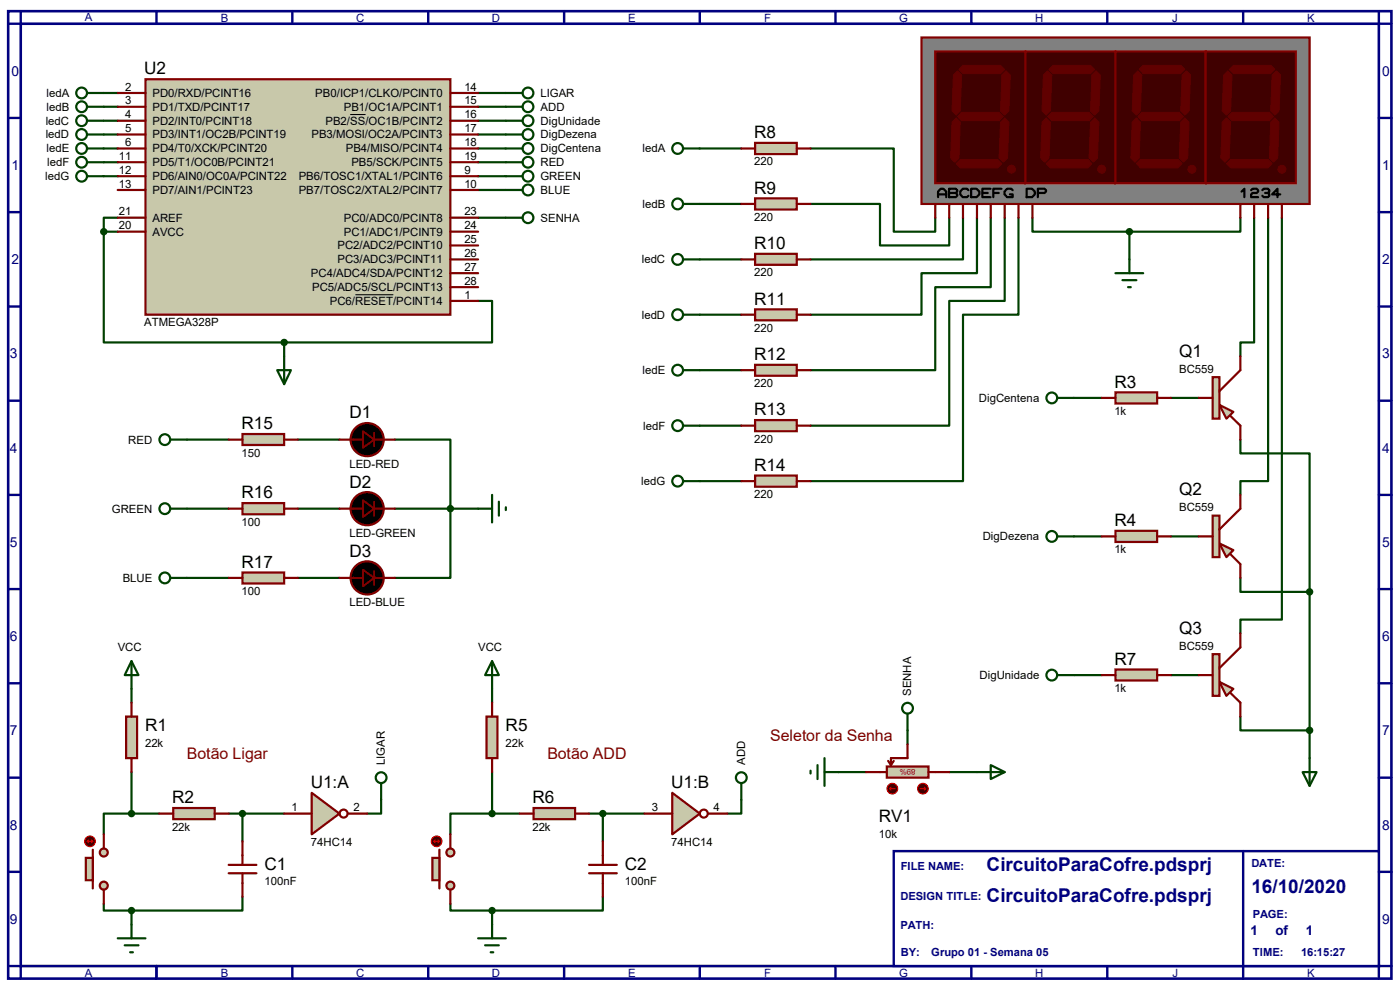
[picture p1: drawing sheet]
<svg xmlns="http://www.w3.org/2000/svg" width="297mm" height="210mm" viewBox="0 0 297 210" stroke-linecap="round" stroke-linejoin="round" font-family="sans-serif">
<path d="M1.7 2.4h293.5v205.2h-293.5zM4.4 5h288.1v199.9h-288.1z" fill="none" stroke="#000080" stroke-width=".55"/>
<path d="M4.4 2.4v2.6h-2.7M33.2 2.4v2.6" fill="none" stroke="#000080" stroke-width=".51"/>
<path d="M189.6 180.6h102.9v24.3h-102.9z" fill="#fff" stroke="#000080" stroke-width=".51"/>
<g fill="none" stroke="#000080" stroke-width=".51">
<path d="M62 2.4v2.6M90.8 2.4v2.6M119.7 2.4v2.6M148.5 2.4v2.6M177.2 2.4v2.6M206.1 2.4v2.6M234.9 2.4v2.6M263.7 2.4v2.6M292.5 2.4v2.6h2.7M1.7 25h2.7M292.5 25h2.7M1.7 45h2.7"/>
<path d="M292.5 45h2.7M1.7 65h2.7M292.5 65h2.7M1.7 85h2.7M292.5 85h2.7M1.7 105h2.7M292.5 105h2.7M1.7 125h2.7M292.5 125h2.7M1.7 144.9h2.7M292.5 144.9h2.7M1.7 165h2.7"/>
<path d="M292.5 165h2.7M1.7 185h2.7M263.7 180.6v27M292.5 185h2.7M1.7 204.9h2.7v2.7M33.2 204.9v2.7M62 204.9v2.7M90.8 204.9v2.7M119.7 204.9v2.7M148.5 204.9v2.7M177.2 204.9v2.7M206.1 204.9v2.7"/>
<path d="M234.9 204.9v2.7M295.2 204.9h-2.7v2.7"/>
</g>
<g fill="none" stroke="#004000" stroke-width=".47">
<path d="M22 19.7h3M101.4 19.7h5.9M22 31.5h3M22 22.6h3M22 25.6h3M22 28.5h3M22 34.4h3M22 37.4h3M101.4 31.5h5.9M101.4 22.6h5.9M101.4 25.6h5.9M101.4 28.5h5.9"/>
<path d="M101.4 34.4h5.9M101.4 37.4h5.9M148.5 31.5h8.8M172 31.5h17.6v17.6h8.8v-2.9M22 49.1v23.5h38.3M22 49.1h3M25 46.2h-3v2.9M101.4 46.2h5.9M101.4 40.3h5.9M148.5 43.3h8.8M148.5 55h8.8M172 43.3h14.7v8.8h14.7v-5.9"/>
<path d="M204.3 46.2v8.8h-32.3M207.3 46.2v11.8h-11.8v8.8h-23.5M210.2 46.2v14.7h-11.8v17.6h-26.4M213.1 46.2v17.6h-11.7v26.5h-29.4M216.1 46.2v20.6h-11.8v35.3h-32.3M219 46.2v2.9h20.6M239.6 49.1v5.9M263.1 46.2v2.9h-23.5M266.1 46.2v26.4h-3v3M269 46.2v55.9h-5.9v2.9M271.9 46.2v85.2h-8.8v3M60.3 72.6v3"/>
<path d="M101.4 63.8h3v8.8h-44.1M148.5 66.8h8.8M148.5 78.5h8.8M39.7 93.3h8.8M63.2 93.3h8.8M83.8 93.3h11.7v29.3h-11.7M148.5 90.3h8.8M227.8 84.4h5.9M248.4 84.4h5.9M263.1 93.3v2.9h14.7v29.4M39.7 107.9h8.8M63.2 107.9h8.8"/>
<path d="M83.8 107.9h17.6M148.5 102.1h8.8M227.8 113.8h5.9M248.4 113.8h5.9M39.7 122.6h8.8M63.2 122.6h8.8M263.1 122.6v3h14.7M277.8 125.6v35.2M27.9 146.1v3M104.4 146.1v3M192.5 154.9v3M227.8 143.2h5.9"/>
<path d="M248.4 143.2h5.9M263.1 152v2.9h14.7M27.9 172.6h-5.9v4.4M27.9 163.8v8.8M27.9 172.6h5.9M48.5 172.6h11.8M51.4 172.6v5.9M80.9 169.7v2.9h-3M104.4 172.6h-8.9v4.4M104.4 172.6h5.8M104.4 163.8v8.8M125 172.6h11.7"/>
<path d="M127.9 172.6v5.9M157.3 169.7v2.9h-3M177.8 163.8h5.9M201.4 163.8h5.9M22 191.7v1.5h5.9M27.9 193.2v2.9M51.4 190.2v3h-23.5M95.5 191.7v1.5h8.9M104.4 193.2v2.9M127.9 190.2v3h-23.5"/>
</g>
<g fill="#c8c8aa" stroke="#800000" stroke-width=".47">
<circle cx="22" cy="180.8" r=".85"/>
<circle cx="22" cy="187.9" r=".85"/>
</g>
<path d="M19.7 180.3v8.2" fill="none" stroke="#800000" stroke-width=".47"/>
<path d="M18.2 182h1.5v4.7h-1.5z" fill="#c8c8aa" stroke="#800000" stroke-width=".47"/>
<path d="M22 177v3M22 188.8v2.9" fill="none" stroke="#800000" stroke-width=".47"/>
<circle cx="19.1" cy="178.5" r="1.14" fill="#400000" stroke="#f00" stroke-width=".21"/>
<path d="M18.5 178.5h1.2M18.5 178.5l.3 .3M18.8 178.2l-.3 .3M19.4 178.2l.3 .3M19.7 178.5l-.3 .3" fill="none" stroke="#f00" stroke-width=".21"/>
<path d="M26.8 152h2.3v8.8h-2.3z" fill="#c8c8aa" stroke="#800000" stroke-width=".47"/>
<path d="M27.9 149.1v2.9M27.9 160.8v3" fill="none" stroke="#800000" stroke-width=".47"/>
<path d="M36.7 171.4h8.9v2.4h-8.9z" fill="#c8c8aa" stroke="#800000" stroke-width=".47"/>
<path d="M33.8 172.6h2.9M45.6 172.6h2.9M51.4 178.5v5M48.5 185.3h5.9M48.5 183.5h5.9M51.4 185.3v4.9" fill="none" stroke="#800000" stroke-width=".47"/>
<path d="M66.1 168.2l5.9 4.4-5.9 4.4z" fill="#c8c8aa" stroke="#800000" stroke-width=".47"/>
<g fill="none" stroke="#800000" stroke-width=".47">
<path d="M60.3 172.6h5.8M73.8 172.6h4.1"/>
<circle cx="72.9" cy="172.6" r=".85"/>
</g>
<g fill="none" stroke="#004000" stroke-width=".47">
<path d="M27.9 140.3l1.5 2.9h-2.9zM27.9 140.3v5.8M80.9 166.1v3.6M25 199.1h5.9M27.9 196.1v3M26.5 200.5h2.9M27.6 202h.6"/>
<circle cx="80.9" cy="165" r="1.14"/>
</g>
<g fill="#004000" stroke="#004000" stroke-width=".47">
<circle cx="51.4" cy="172.6" r=".55"/>
<circle cx="27.9" cy="193.2" r=".55"/>
<circle cx="27.9" cy="172.6" r=".55"/>
</g>
<g fill="#c8c8aa" stroke="#800000" stroke-width=".47">
<circle cx="95.5" cy="180.8" r=".85"/>
<circle cx="95.5" cy="187.9" r=".85"/>
</g>
<path d="M93.2 180.3v8.2" fill="none" stroke="#800000" stroke-width=".47"/>
<path d="M91.7 182h1.5v4.7h-1.5z" fill="#c8c8aa" stroke="#800000" stroke-width=".47"/>
<path d="M95.5 177v3M95.5 188.8v2.9" fill="none" stroke="#800000" stroke-width=".47"/>
<circle cx="92.6" cy="178.5" r="1.14" fill="#400000" stroke="#f00" stroke-width=".21"/>
<path d="M92 178.5h1.2M92 178.5l.3 .3M92.3 178.2l-.3 .3M92.9 178.2l.3 .3M93.2 178.5l-.3 .3" fill="none" stroke="#f00" stroke-width=".21"/>
<path d="M103.2 152h2.3v8.8h-2.3z" fill="#c8c8aa" stroke="#800000" stroke-width=".47"/>
<path d="M104.4 149.1v2.9M104.4 160.8v3" fill="none" stroke="#800000" stroke-width=".47"/>
<path d="M113.2 171.4h8.8v2.4h-8.8z" fill="#c8c8aa" stroke="#800000" stroke-width=".47"/>
<path d="M110.2 172.6h3M122 172.6h3M127.9 178.5v5M125 185.3h5.9M125 183.5h5.9M127.9 185.3v4.9" fill="none" stroke="#800000" stroke-width=".47"/>
<path d="M142.6 168.2l5.9 4.4-5.9 4.4z" fill="#c8c8aa" stroke="#800000" stroke-width=".47"/>
<g fill="none" stroke="#800000" stroke-width=".47">
<path d="M136.7 172.6h5.9M150.2 172.6h4.1"/>
<circle cx="149.3" cy="172.6" r=".85"/>
</g>
<g fill="none" stroke="#004000" stroke-width=".47">
<path d="M104.4 140.3l1.4 2.9h-2.9zM104.4 140.3v5.8M192.5 151.4v3.5M157.3 166.1v3.6M172 163.5v.6M173.4 162.3v3M174.9 163.8h2.9M174.9 160.8v5.9M207.3 163.8h5.8M210.2 162.3l2.9 1.5-2.9 1.5zM101.4 199.1h5.9M104.4 196.1v3"/>
<path d="M102.9 200.5h2.9M104.1 202h.5"/>
<circle cx="192.5" cy="150.2" r="1.14"/>
<circle cx="157.3" cy="165" r="1.14"/>
</g>
<g fill="#004000" stroke="#004000" stroke-width=".47">
<circle cx="127.9" cy="172.6" r=".55"/>
<circle cx="104.4" cy="193.2" r=".55"/>
<circle cx="104.4" cy="172.6" r=".55"/>
</g>
<path d="M188.1 162.6h8.9v2.4h-8.9z" fill="#c8c8aa" stroke="#800000" stroke-width=".47"/>
<path d="M192.5 157.9v2.9h-3.5v1.5M183.7 163.8h4.4M188.4 161.4l.6 .9M189.6 161.4l-.6 .9M197 163.8h4.4" fill="none" stroke="#800000" stroke-width=".47"/>
<circle cx="189.3" cy="167.3" r="1.14" fill="#400000" stroke="#f00" stroke-width=".21"/>
<path d="M188.7 167.3l.3 .3M188.7 167.3h1.2M189 167l-.3 .3" fill="none" stroke="#f00" stroke-width=".21"/>
<circle cx="195.8" cy="167.3" r="1.14" fill="#400000" stroke="#f00" stroke-width=".21"/>
<path d="M195.2 167.3h1.2M196.1 167l.3 .3M196.4 167.3l-.3 .3" fill="none" stroke="#f00" stroke-width=".21"/>
<path d="M195.5 8h82.3v35.3h-82.3z" fill="#808080" stroke="#800000" stroke-width=".47"/>
<path d="M198.4 10.9h19.2v28h-19.2z" fill="#400000" stroke="#800000" stroke-width=".47"/>
<g fill="#600000" stroke="#600000" stroke-width=".21">
<path d="M204.3 13.8h8l.8 .9-.8 .9h-8l-.8-.9z"/>
<path d="M213.4 15l.9 .9-.3 7.6-.9 .9-.8-.9 .3-7.6z"/>
<path d="M204 23.8h8l.9 .9-.9 .9h-8l-.8-.9z"/>
<path d="M202.3 15.9l.9-.9 .8 .9-.3 7.6-.8 .9-.9-.9z"/>
<path d="M213.1 25l.9 .9-.3 7.6-.8 .9-.9-.9 .3-7.6z"/>
<path d="M203.7 33.8h8l.9 .9-.9 .9h-8l-.8-.9z"/>
<path d="M202.9 25l.8 .9-.2 7.6-.9 .9-.9-.9 .3-7.6z"/>
</g>
<path d="M217.6 10.9h19v28h-19z" fill="#400000" stroke="#800000" stroke-width=".47"/>
<g fill="#600000" stroke="#600000" stroke-width=".21">
<path d="M223.4 13.8h8l.8 .9-.8 .9h-8l-.9-.9z"/>
<path d="M232.5 15l.9 .9-.3 7.6-.9 .9-.8-.9 .2-7.6z"/>
<path d="M223.1 23.8h8l.8 .9-.8 .9h-8l-.9-.9z"/>
<path d="M222.2 15l.9 .9-.3 7.6-.8 .9-.9-.9 .3-7.6z"/>
<path d="M232.2 25l.9 .9-.3 7.6-.9 .9-.8-.9 .3-7.6z"/>
<path d="M222.8 33.8h8l.8 .9-.8 .9h-8l-.8-.9z"/>
<path d="M222 25l.8 .9-.3 7.6-.8 .9-.9-.9 .3-7.6z"/>
<circle cx="214.6" cy="35.9" r=".85"/>
<circle cx="233.7" cy="35.9" r=".85"/>
</g>
<path d="M236.6 10.9h19.2v28h-19.2z" fill="#400000" stroke="#800000" stroke-width=".47"/>
<g fill="#600000" stroke="#600000" stroke-width=".21">
<path d="M242.5 13.8h8l.9 .9-.9 .9h-8l-.8-.9z"/>
<path d="M251.7 15l.9 .9-.3 7.6-.9 .9-.9-.9 .3-7.6z"/>
<path d="M242.2 23.8h8l.9 .9-.9 .9h-8l-.8-.9z"/>
<path d="M241.4 15l.8 .9-.3 7.6-.8 .9-.9-.9 .3-7.6z"/>
<path d="M250.5 25.9l.9-.9 .9 .9-.3 7.6-.9 .9-.9-.9z"/>
<path d="M241.9 33.8h8l.9 .9-.9 .9h-8l-.8-.9z"/>
<path d="M241.1 25l.8 .9-.2 7.6-.9 .9-.9-.9 .3-7.6z"/>
<circle cx="252.9" cy="35.9" r=".85"/>
</g>
<path d="M255.8 10.9h19.1v28h-19.1z" fill="#400000" stroke="#800000" stroke-width=".47"/>
<g fill="#600000" stroke="#600000" stroke-width=".21">
<path d="M260.8 14.7l.9-.9h7.9l.9 .9-.9 .9h-7.9z"/>
<path d="M270.8 15l.9 .9-.3 7.6-.9 .9-.9-.9 .3-7.6z"/>
<path d="M260.5 24.7l.9-.9h7.9l.9 .9-.9 .9h-7.9z"/>
<path d="M260.5 15l.9 .9-.3 7.6-.9 .9-.9-.9 .3-7.6z"/>
<path d="M270.5 25l.9 .9-.3 7.6-.9 .9-.9-.9 .3-7.6z"/>
<path d="M261.1 33.8h7.9l.9 .9-.9 .9h-7.9l-.9-.9z"/>
<path d="M260.2 25l.9 .9-.3 7.6-.9 .9-.9-.9 .3-7.6z"/>
<circle cx="271.9" cy="35.9" r=".85"/>
</g>
<g fill="none" stroke="#000" stroke-width=".47">
<path d="M199 41.8v-1.2l.6-.6h.6l.5 .6v1.2M199 41.2h1.7M201.3 40.9h1.5M201.3 40h1.5l.3 .3v.3l-.3 .3 .3 .3v.3l-.3 .3h-1.5zM205.4 40.3l-.3-.3h-.8l-.6 .6v.6l.6 .6h.8l.3-.3M206 40h1.2l.6 .6v.6l-.6 .6h-1.2zM208.4 40.9h1.1M210.1 40h-1.7v1.8h1.7M210.7 40.9h1.2M212.5 40h-1.8v1.8M214.8 40.3l-.3-.3h-.8l-.6 .6v.6l.6 .6h1.1v-.6h-.6M217.8 40h1.1l.6 .6v.6l-.6 .6h-1.1z"/>
<path d="M220.2 40.9h1.4l.3-.3v-.3l-.3-.3h-1.4v1.8M263.4 40.6l.6-.6v1.8M265.4 40.3l.3-.3h.9l.3 .3v.3l-.3 .3h-.9l-.3 .3v.6h1.5M267.8 40.3l.3-.3h.9l.3 .3v.3l-.3 .3 .3 .3v.3l-.3 .3h-.9l-.3-.3M268.4 40.9h.6M271.6 41.2h-1.7l1.1-1.2v1.8"/>
</g>
<path d="M198.4 43.3v2.9M201.4 43.3v2.9M204.3 43.3v2.9M207.3 43.3v2.9M210.2 43.3v2.9M213.1 43.3v2.9M216.1 43.3v2.9M219 43.3v2.9M263.1 43.3v2.9M266.1 43.3v2.9M269 43.3v2.9M271.9 43.3v2.9" fill="none" stroke="#800000" stroke-width=".47"/>
<g fill="#c8c8aa" stroke="#800000" stroke-width=".47">
<path d="M258.7 85.9l3 1.5-1.5 1.4z"/>
<path d="M257.3 80h1.4v8.8h-1.4z"/>
</g>
<path d="M263.1 75.6v2.9l-4.4 4.5M254.3 84.4h3M261.1 88.3l2 2v3" fill="none" stroke="#800000" stroke-width=".47"/>
<g fill="#c8c8aa" stroke="#800000" stroke-width=".47">
<path d="M258.7 115.3l3 1.4-1.5 1.5z"/>
<path d="M257.3 109.4h1.4v8.8h-1.4z"/>
</g>
<path d="M254.3 113.8h3M261.1 117.6l2 2.1v2.9M263.1 105v2.9l-4.4 4.4" fill="none" stroke="#800000" stroke-width=".47"/>
<g fill="#c8c8aa" stroke="#800000" stroke-width=".47">
<path d="M258.7 144.7l3 1.4-1.5 1.5z"/>
<path d="M257.3 138.8h1.4v8.8h-1.4z"/>
</g>
<path d="M263.1 134.4v2.9l-4.4 4.4M254.3 143.2h3M261.1 147l2 2.1v2.9" fill="none" stroke="#800000" stroke-width=".47"/>
<path d="M236.6 83.2h8.9v2.4h-8.9z" fill="#c8c8aa" stroke="#800000" stroke-width=".47"/>
<path d="M233.7 84.4h2.9M245.5 84.4h2.9" fill="none" stroke="#800000" stroke-width=".47"/>
<path d="M236.6 112.6h8.9v2.4h-8.9z" fill="#c8c8aa" stroke="#800000" stroke-width=".47"/>
<path d="M233.7 113.8h2.9M245.5 113.8h2.9" fill="none" stroke="#800000" stroke-width=".47"/>
<path d="M236.6 142h8.9v2.4h-8.9z" fill="#c8c8aa" stroke="#800000" stroke-width=".47"/>
<path d="M233.7 143.2h2.9M245.5 143.2h2.9" fill="none" stroke="#800000" stroke-width=".47"/>
<g fill="none" stroke="#004000" stroke-width=".47">
<path d="M236.6 58h5.9M238.1 59.4h3M239.6 55v3M239.3 60.9h.6M224.3 84.4h3.5M224.3 113.8h3.5M224.3 143.2h3.5M276.4 163.8h2.9l-1.5 2.9zM277.8 160.8v5.9"/>
<circle cx="223.1" cy="84.4" r="1.14"/>
<circle cx="223.1" cy="113.8" r="1.14"/>
<circle cx="223.1" cy="143.2" r="1.14"/>
</g>
<g fill="#004000" stroke="#004000" stroke-width=".47">
<circle cx="277.8" cy="125.6" r=".55"/>
<circle cx="277.8" cy="154.9" r=".55"/>
<circle cx="239.6" cy="49.1" r=".55"/>
</g>
<path d="M160.2 30.3h8.8v2.4h-8.8z" fill="#c8c8aa" stroke="#800000" stroke-width=".47"/>
<path d="M157.3 31.5h2.9M169 31.5h3" fill="none" stroke="#800000" stroke-width=".47"/>
<path d="M160.2 42.1h8.8v2.3h-8.8z" fill="#c8c8aa" stroke="#800000" stroke-width=".47"/>
<path d="M157.3 43.3h2.9M169 43.3h3" fill="none" stroke="#800000" stroke-width=".47"/>
<path d="M160.2 53.8h8.8v2.4h-8.8z" fill="#c8c8aa" stroke="#800000" stroke-width=".47"/>
<path d="M157.3 55h2.9M169 55h3" fill="none" stroke="#800000" stroke-width=".47"/>
<path d="M160.2 65.6h8.8v2.3h-8.8z" fill="#c8c8aa" stroke="#800000" stroke-width=".47"/>
<path d="M157.3 66.8h2.9M169 66.8h3" fill="none" stroke="#800000" stroke-width=".47"/>
<path d="M160.2 77.4h8.8v2.3h-8.8z" fill="#c8c8aa" stroke="#800000" stroke-width=".47"/>
<path d="M157.3 78.5h2.9M169 78.5h3" fill="none" stroke="#800000" stroke-width=".47"/>
<path d="M160.2 89.1h8.8v2.4h-8.8z" fill="#c8c8aa" stroke="#800000" stroke-width=".47"/>
<path d="M157.3 90.3h2.9M169 90.3h3" fill="none" stroke="#800000" stroke-width=".47"/>
<path d="M160.2 100.9h8.8v2.4h-8.8z" fill="#c8c8aa" stroke="#800000" stroke-width=".47"/>
<path d="M157.3 102.1h2.9M169 102.1h3" fill="none" stroke="#800000" stroke-width=".47"/>
<g fill="none" stroke="#004000" stroke-width=".47">
<path d="M144.9 31.5h3.6M144.9 43.3h3.6M144.9 55h3.6M144.9 66.8h3.6M144.9 78.5h3.6M144.9 90.3h3.6M144.9 102.1h3.6"/>
<circle cx="143.8" cy="31.5" r="1.14"/>
<circle cx="143.8" cy="43.3" r="1.14"/>
<circle cx="143.8" cy="55" r="1.14"/>
<circle cx="143.8" cy="66.8" r="1.14"/>
<circle cx="143.8" cy="78.5" r="1.14"/>
<circle cx="143.8" cy="90.3" r="1.14"/>
<circle cx="143.8" cy="102.1" r="1.14"/>
</g>
<path d="M30.9 16.8h64.6v50h-64.6z" fill="#c8c8aa" stroke="#800000" stroke-width=".47"/>
<g fill="none" stroke="#800000" stroke-width=".47">
<path d="M25 19.7h5.9M95.5 19.7h5.9M25 22.6h5.9M25 28.5h5.9M25 25.6h5.9M25 37.4h5.9M25 34.4h5.9M25 31.5h5.9M95.5 22.6h5.9M95.5 28.5h5.9M95.5 25.6h5.9M95.5 37.4h5.9"/>
<path d="M95.5 34.4h5.9M95.5 31.5h5.9M25 40.3h5.9M25 49.1h5.9M25 46.2h5.9M95.5 40.3h5.9M95.5 58h5.9M95.5 55h5.9M95.5 52.1h5.9M95.5 49.1h5.9M95.5 46.2h5.9M95.5 63.8h5.9"/>
<path d="M95.5 60.9h5.9M72 93.3h5M79.4 93.3h4.4M72 107.9h5M79.4 107.9h4.4M72 122.6h5M79.4 122.6h4.4"/>
</g>
<path d="M74.3 24.3h3.3M75.4 62.5h8" fill="none" stroke="#000" stroke-width=".21"/>
<g fill="none" stroke="#004000" stroke-width=".47">
<path d="M18.5 19.7h3.5M107.3 19.7h3.5M18.5 22.6h3.5M18.5 25.6h3.5M18.5 28.5h3.5M18.5 31.5h3.5M18.5 34.4h3.5M18.5 37.4h3.5M107.3 22.6h3.5M107.3 25.6h3.5M107.3 28.5h3.5M107.3 31.5h3.5"/>
<path d="M107.3 34.4h3.5M107.3 37.4h3.5M107.3 46.2h3.5M107.3 40.3h3.5M58.8 78.5h2.9l-1.4 3zM60.3 75.6v5.9"/>
<circle cx="17.3" cy="19.7" r="1.14"/>
<circle cx="112" cy="19.7" r="1.14"/>
<circle cx="17.3" cy="22.6" r="1.14"/>
<circle cx="17.3" cy="34.4" r="1.14"/>
<circle cx="17.3" cy="25.6" r="1.14"/>
<circle cx="17.3" cy="31.5" r="1.14"/>
<circle cx="17.3" cy="28.5" r="1.14"/>
<circle cx="17.3" cy="37.4" r="1.14"/>
<circle cx="112" cy="34.4" r="1.14"/>
<circle cx="112" cy="22.6" r="1.14"/>
<circle cx="112" cy="28.5" r="1.14"/>
<circle cx="112" cy="37.4" r="1.14"/>
<circle cx="112" cy="31.5" r="1.14"/>
<circle cx="112" cy="25.6" r="1.14"/>
<circle cx="112" cy="46.2" r="1.14"/>
<circle cx="112" cy="40.3" r="1.14"/>
</g>
<g fill="#004000" stroke="#004000" stroke-width=".47">
<circle cx="60.3" cy="72.6" r=".55"/>
<circle cx="22" cy="49.1" r=".55"/>
</g>
<g fill="#000" stroke="#800000" stroke-width=".47">
<circle cx="77.9" cy="93.3" r="3.5"/>
<circle cx="77.9" cy="107.9" r="3.5"/>
<circle cx="77.9" cy="122.6" r="3.5"/>
</g>
<path d="M79.4 91.8v2.9M79.4 106.4v3M79.4 121.2v2.9" fill="none" stroke="#800000" stroke-width=".42"/>
<path d="M77 91.5l2.4 1.8-2.4 1.7zM77 106.1l2.4 1.8-2.4 1.8zM77 120.9l2.4 1.7-2.4 1.8z" fill="#000" stroke="#800000" stroke-width=".42"/>
<path d="M51.4 92.1h8.9v2.3h-8.9z" fill="#c8c8aa" stroke="#800000" stroke-width=".47"/>
<path d="M48.5 93.3h2.9M60.3 93.3h2.9" fill="none" stroke="#800000" stroke-width=".47"/>
<path d="M51.4 106.7h8.9v2.4h-8.9z" fill="#c8c8aa" stroke="#800000" stroke-width=".47"/>
<path d="M48.5 107.9h2.9M60.3 107.9h2.9" fill="none" stroke="#800000" stroke-width=".47"/>
<path d="M51.4 121.5h8.9v2.3h-8.9z" fill="#c8c8aa" stroke="#800000" stroke-width=".47"/>
<path d="M48.5 122.6h2.9M60.3 122.6h2.9" fill="none" stroke="#800000" stroke-width=".47"/>
<g fill="none" stroke="#004000" stroke-width=".47">
<path d="M36.2 93.3h3.5M36.2 107.9h3.5M101.4 107.9h3M104.4 105v5.8M105.8 106.4v3M107.3 107.6v.6M36.2 122.6h3.5"/>
<circle cx="35" cy="93.3" r="1.14"/>
<circle cx="35" cy="107.9" r="1.14"/>
<circle cx="35" cy="122.6" r="1.14"/>
</g>
<circle cx="95.5" cy="107.9" r=".55" fill="#004000" stroke="#004000" stroke-width=".47"/>
<g font-size="4" fill="#000080">
<text x="209.3" y="184.8">CircuitoParaCofre.pdsprj</text>
<text x="209.3" y="191.4">CircuitoParaCofre.pdsprj</text>
<text x="265.5" y="189.5">16/10/2020</text>
</g>
<g font-size="3.6">
<text x="30.6" y="15.8">U2</text>
<text x="160" y="29.3">R8</text>
<text x="160" y="41.1">R9</text>
<text x="160" y="52.8">R10</text>
<text x="160" y="64.6">R11</text>
<text x="160" y="76.4">R12</text>
<text x="250.1" y="75.7">Q1</text>
<text x="236.4" y="82.3">R3</text>
<text x="74.1" y="88.7">D1</text>
<text x="160" y="88.1">R13</text>
<text x="51.2" y="91.1">R15</text>
<text x="160" y="99.9">R14</text>
<text x="51.2" y="105.7">R16</text>
<text x="74.1" y="103.4">D2</text>
<text x="250.1" y="105.1">Q2</text>
<text x="236.4" y="111.6">R4</text>
<text x="74.1" y="118.1">D3</text>
<text x="51.2" y="120.4">R17</text>
<text x="250.1" y="134.5">Q3</text>
<text x="236.4" y="141">R7</text>
<text x="30.8" y="155.1">R1</text>
<text x="107.3" y="155.1">R5</text>
<text x="65.9" y="167.2">U1:A</text>
<text x="142.4" y="167.2">U1:B</text>
<text x="36.5" y="170.4">R2</text>
<text x="112.9" y="170.4">R6</text>
<text x="186.4" y="174.4">RV1</text>
<text x="56.1" y="184.5">C1</text>
<text x="132.5" y="184.5">C2</text>
</g>
<g font-size="3.4" fill="#800000">
<text x="39.7" y="161">Botão Ligar</text>
<text x="116.1" y="161">Botão ADD</text>
<text x="163.4" y="157.1">Seletor da Senha</text>
</g>
<g font-size="2.9" fill="#000080">
<text x="2.4" y="16">0</text>
<text x="293.2" y="16">0</text>
<text x="2.4" y="36">1</text>
<text x="293.2" y="36">1</text>
<text x="2.4" y="56">2</text>
<text x="293.2" y="56">2</text>
<text x="2.1" y="76">3</text>
<text x="293.2" y="76">3</text>
<text x="2.1" y="96">4</text>
<text x="293.2" y="96">4</text>
<text x="2.1" y="116">5</text>
<text x="293.2" y="116">5</text>
<text x="2.1" y="136">6</text>
<text x="293.2" y="136">6</text>
<text x="2.1" y="156">7</text>
<text x="293.2" y="156">7</text>
<text x="2.1" y="176">8</text>
<text x="293.2" y="176">8</text>
<text x="2.1" y="196">9</text>
<text x="293.2" y="196">9</text>
</g>
<g font-size="2.8" fill="#000080">
<text x="265.3" y="198.4">1</text>
<text x="270.6" y="198.4">of</text>
<text x="277" y="198.4">1</text>
</g>
<g font-size="2.4" fill="#000080">
<text x="18" y="4.4">A</text>
<text x="46.8" y="4.7">B</text>
<text x="75.6" y="4.7">C</text>
<text x="104.3" y="4.7">D</text>
<text x="133.3" y="4.7">E</text>
<text x="162.1" y="4.7">F</text>
<text x="190.8" y="4.7">G</text>
<text x="219.6" y="4.7">H</text>
<text x="248.7" y="4.7">J</text>
<text x="277.3" y="4.7">K</text>
<text x="191.1" y="184.5">FILE NAME:</text>
<text x="265.5" y="183.9">DATE:</text>
<text x="191.1" y="190.8">DESIGN TITLE:</text>
<text x="191" y="197">PATH:</text>
<text x="265.8" y="194.8">PAGE:</text>
<text x="191.1" y="202.8">BY:</text>
<text x="197.6" y="202.8">Grupo 01 - Semana 05</text>
<text x="265.8" y="202.9">TIME:</text>
<text x="276" y="202.9">16:15:27</text>
<text x="18" y="207.3">A</text>
<text x="46.8" y="207.3">B</text>
<text x="75.6" y="207.3">C</text>
<text x="104.3" y="207.3">D</text>
<text x="133.3" y="207.3">E</text>
<text x="162.1" y="207.3">F</text>
<text x="190.8" y="207.3">G</text>
<text x="219.6" y="207.3">H</text>
<text x="248.7" y="207.3">J</text>
<text x="277.3" y="207.3">K</text>
</g>
<g font-size="2.4">
<text x="9.9" y="20.6">ledA</text>
<text x="9.9" y="23.5">ledB</text>
<text x="26.5" y="22.1">3</text>
<text x="26.5" y="19.2">2</text>
<text x="32.3" y="23.5">PD1/TXD/PCINT17</text>
<text x="32.3" y="20.6">PD0/RXD/PCINT16</text>
<text x="66.9" y="20.6">PB0/ICP1/CLKO/PCINT0</text>
<text x="72.9" y="23.5">PB1/OC1A/PCINT1</text>
<text x="98.5" y="19.2">14</text>
<text x="98.5" y="22.1">15</text>
<text x="114.7" y="20.6">LIGAR</text>
<text x="114.7" y="23.5">ADD</text>
<text x="9.7" y="26.5">ledC</text>
<text x="9.7" y="29.4">ledD</text>
<text x="26.5" y="28">5</text>
<text x="26.5" y="25.1">4</text>
<text x="32.3" y="29.4">PD3/INT1/OC2B/PCINT19</text>
<text x="32.3" y="26.5">PD2/INT0/PCINT18</text>
<text x="66.1" y="29.4">PB3/MOSI/OC2A/PCINT3</text>
<text x="69" y="26.5">PB2/SS/OC1B/PCINT2</text>
<text x="98.5" y="28">17</text>
<text x="98.5" y="25.1">16</text>
<text x="114.7" y="29.4">DigDezena</text>
<text x="114.7" y="26.5">DigUnidade</text>
<text x="9.9" y="32.3">ledE</text>
<text x="10" y="35.3">ledF</text>
<text x="25.2" y="33.9">11</text>
<text x="26.5" y="31">6</text>
<text x="32.3" y="35.3">PD5/T1/OC0B/PCINT21</text>
<text x="32.3" y="32.3">PD4/T0/XCK/PCINT20</text>
<text x="73.4" y="32.3">PB4/MISO/PCINT4</text>
<text x="74.5" y="35.3">PB5/SCK/PCINT5</text>
<text x="98.5" y="31">18</text>
<text x="98.5" y="33.9">19</text>
<text x="114.7" y="32.3">DigCentena</text>
<text x="114.7" y="35.3">RED</text>
<text x="136.3" y="32.3">ledA</text>
<text x="160" y="35.1">220</text>
<text x="9.6" y="38.2">ledG</text>
<text x="25.2" y="36.9">12</text>
<text x="25.2" y="39.8">13</text>
<text x="32.3" y="38.2">PD6/AIN0/OC0A/PCINT22</text>
<text x="32.3" y="41.1">PD7/AIN1/PCINT23</text>
<text x="63.4" y="41.1">PB7/TOSC2/XTAL2/PCINT7</text>
<text x="63.4" y="38.2">PB6/TOSC1/XTAL1/PCINT6</text>
<text x="98.5" y="39.8">10</text>
<text x="98.5" y="36.9">9</text>
<text x="114.7" y="38.2">GREEN</text>
<text x="114.7" y="41.1">BLUE</text>
<text x="25.2" y="45.7">21</text>
<text x="32.3" y="47">AREF</text>
<text x="72.9" y="47">PC0/ADC0/PCINT8</text>
<text x="98.5" y="45.7">23</text>
<text x="114.7" y="47">SENHA</text>
<text x="136.3" y="44.1">ledB</text>
<text x="160" y="46.9">220</text>
<text x="25.2" y="48.6">20</text>
<text x="32.3" y="50">AVCC</text>
<text x="71.6" y="52.9">PC2/ADC2/PCINT10</text>
<text x="72.9" y="50">PC1/ADC1/PCINT9</text>
<text x="98.5" y="51.6">25</text>
<text x="98.5" y="48.6">24</text>
<text x="66" y="58.8">PC4/ADC4/SDA/PCINT12</text>
<text x="71.6" y="55.9">PC3/ADC3/PCINT11</text>
<text x="98.5" y="57.4">27</text>
<text x="98.5" y="54.5">26</text>
<text x="136.1" y="55.9">ledC</text>
<text x="160" y="58.6">220</text>
<text x="66.2" y="61.8">PC5/ADC5/SCL/PCINT13</text>
<text x="70" y="64.7">PC6/RESET/PCINT14</text>
<text x="98.5" y="63.3">1</text>
<text x="98.5" y="60.4">28</text>
<text x="30.6" y="69.2">ATMEGA328P</text>
<text x="136.1" y="67.6">ledD</text>
<text x="160" y="70.4">220</text>
<text x="136.3" y="79.4">ledE</text>
<text x="160" y="82.2">220</text>
<text x="250.1" y="79">BC559</text>
<text x="207.7" y="85.3">DigCentena</text>
<text x="236.4" y="88.1">1k</text>
<text x="27.2" y="94.1">RED</text>
<text x="136.4" y="91.1">ledF</text>
<text x="160" y="93.9">220</text>
<text x="51.2" y="96.9">150</text>
<text x="74.1" y="99.2">LED-RED</text>
<text x="136" y="102.9">ledG</text>
<text x="160" y="105.7">220</text>
<text x="23.7" y="108.8">GREEN</text>
<text x="51.2" y="111.5">100</text>
<text x="74.1" y="113.9">LED-GREEN</text>
<text x="250.1" y="108.4">BC559</text>
<text x="208.5" y="114.6">DigDezena</text>
<text x="236.4" y="117.4">1k</text>
<text x="26" y="123.4">BLUE</text>
<text x="51.2" y="126.2">100</text>
<text x="74.1" y="128.6">LED-BLUE</text>
<text x="250.1" y="137.8">BC559</text>
<text x="25" y="138.2">VCC</text>
<text x="101.4" y="138.2">VCC</text>
<text x="193.3" y="147.6" transform="rotate(-90 193.3 147.6)">SENHA</text>
<text x="207.8" y="144.1">DigUnidade</text>
<text x="236.4" y="146.8">1k</text>
<text x="30.8" y="158.4">22k</text>
<text x="107.3" y="158.4">22k</text>
<text x="81.7" y="162.3" transform="rotate(-90 81.7 162.3)">LIGAR</text>
<text x="158.1" y="162.3" transform="rotate(-90 158.1 162.3)">ADD</text>
<text x="61.8" y="172.1">1</text>
<text x="75" y="172.1">2</text>
<text x="138.3" y="172.1">3</text>
<text x="151.4" y="172.1">4</text>
<text x="36.5" y="176.2">22k</text>
<text x="65.9" y="179.5">74HC14</text>
<text x="112.9" y="176.2">22k</text>
<text x="142.4" y="179.5">74HC14</text>
<text x="186.4" y="177.7">10k</text>
<text x="56.1" y="187.8">100nF</text>
<text x="132.5" y="187.8">100nF</text>
</g>
<text font-size="1.7" fill="#c00000" x="194.2" y="163.2" transform="rotate(-180 194.2 163.2)">89%</text>
</svg>
